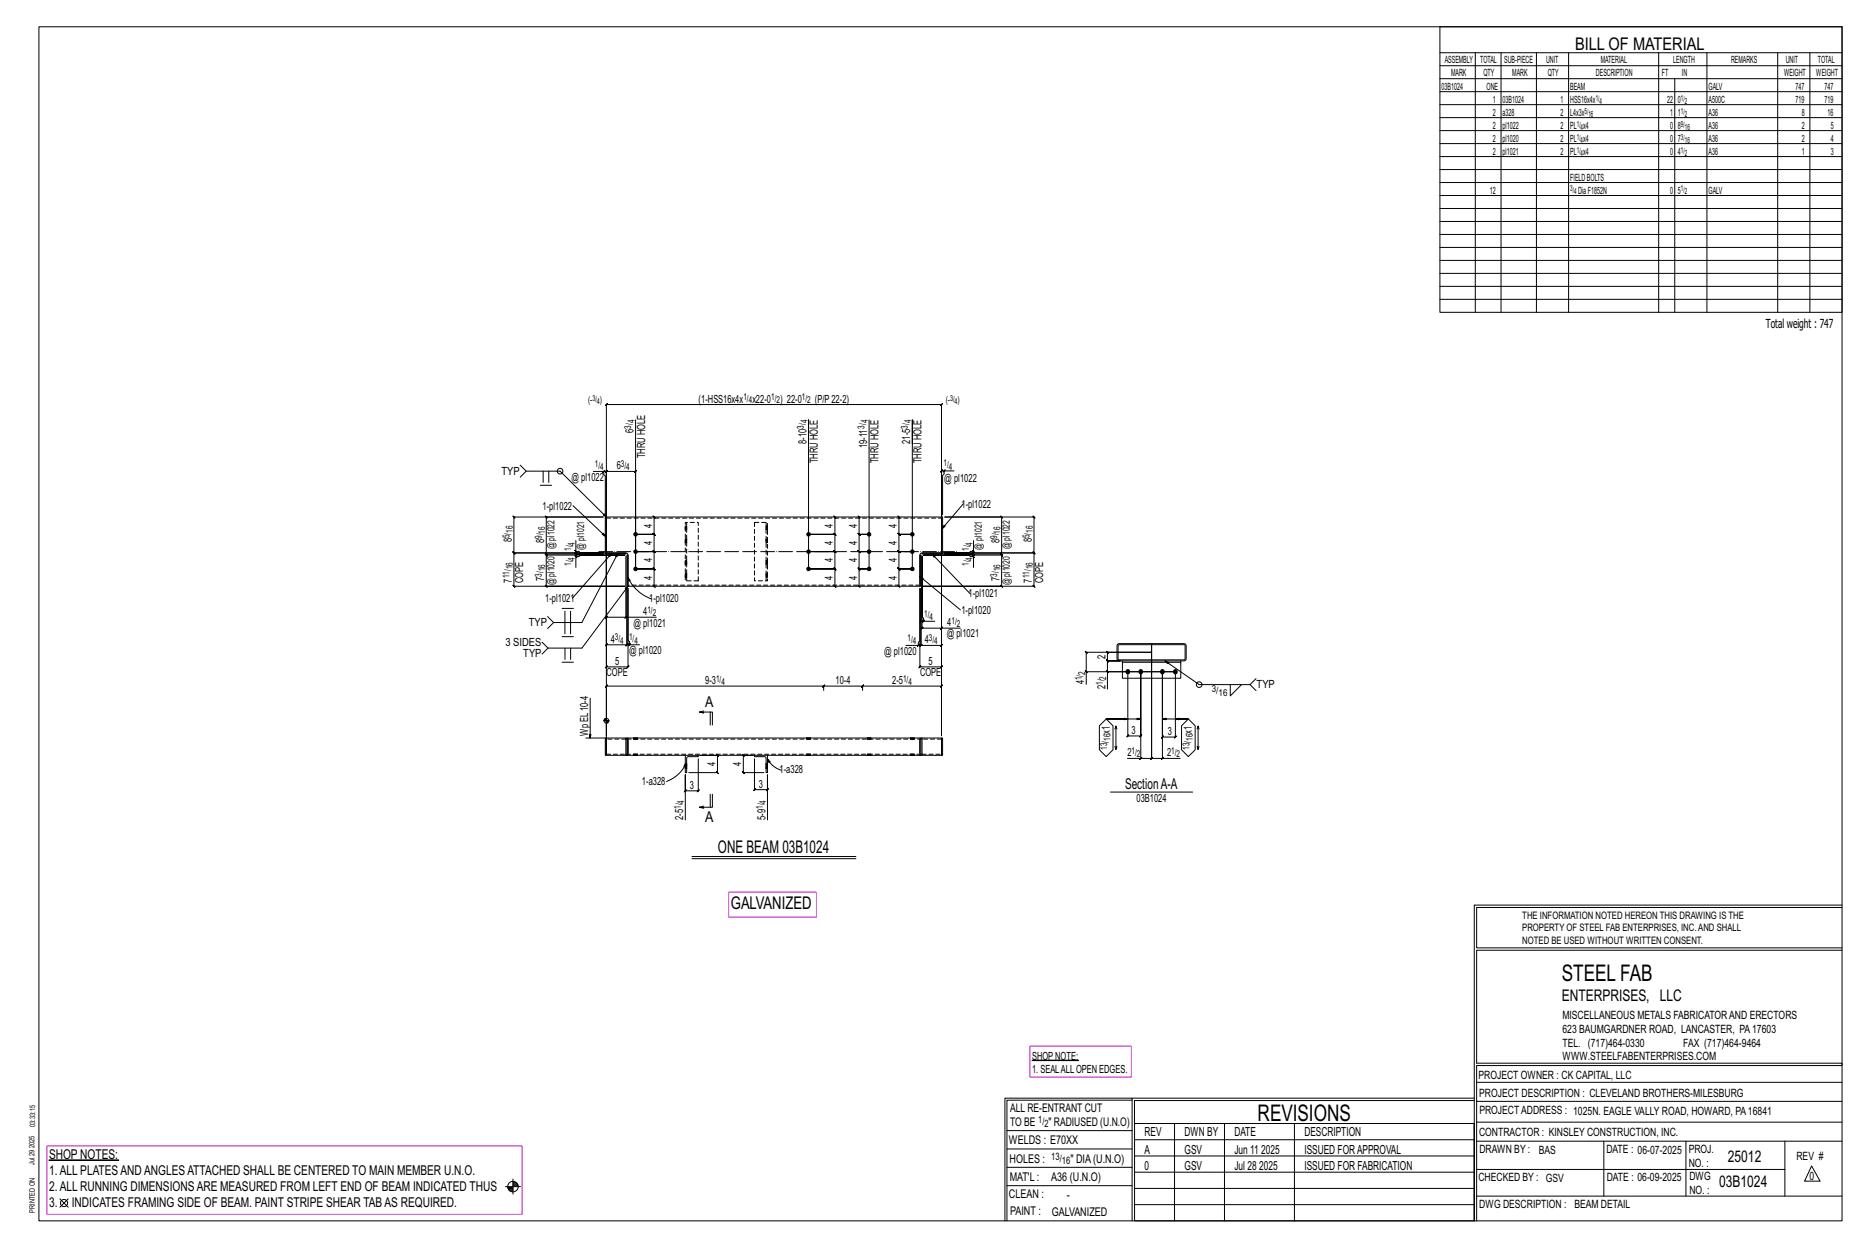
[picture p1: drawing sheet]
<svg xmlns="http://www.w3.org/2000/svg" width="914mm" height="610mm" viewBox="0 0 914 610" stroke-linecap="round" stroke-linejoin="round" font-family="sans-serif">
<g fill="#000" stroke="#000" stroke-width=".49">
<path d="M505 519h23zM24 568h34z"/>
<circle cx="311" cy="261" r=".9"/>
<circle cx="311" cy="278" r=".9"/>
<circle cx="311" cy="270" r=".9"/>
<circle cx="396" cy="270" r=".9"/>
<circle cx="396" cy="261" r=".9"/>
<circle cx="396" cy="278" r=".9"/>
<circle cx="425" cy="270" r=".9"/>
<circle cx="425" cy="278" r=".9"/>
<circle cx="425" cy="261" r=".9"/>
<circle cx="447" cy="261" r=".9"/>
<circle cx="447" cy="278" r=".9"/>
<circle cx="447" cy="270" r=".9"/>
<circle cx="552" cy="329" r="1"/>
<circle cx="558" cy="329" r="1"/>
<circle cx="569" cy="329" r="1"/>
<circle cx="575" cy="329" r="1"/>
</g>
<g fill="none" stroke="#000" stroke-width=".49">
<path d="M19 13h883v584h-883zM705 13h197v140h-197zM705 26h197M705 32h197M705 39h197M722 26v127M735 26v127M752 26v127M768 26v127M812 26v127M820 39v114M836 26v127"/>
<path d="M870 26v127M886 26v127M705 45h197M705 51h197M705 58h197M705 64h197M705 70h197M705 77h197M705 83h197M705 89h197M705 96h197M705 102h197"/>
<path d="M705 108h197M705 115h197M705 121h197M705 127h197M705 134h197M705 140h197M705 146h197M311 205v73v-47l1-1-1 1h-14v-1l-1 1h1v21v-21v-1l-1 1h1h-1M396 217v-12v73M425 205v73M447 217v-12v73M255 228l3 3h16l23 22-2-1 1-1 1 2h164v18v-18"/>
<path d="M258 231l-3 2M264 237h6M266 231v5M269 231v5M290 231h6v1v1v19M296 231h-1l1-1zM462 230h-1l-1 1 1-1v22M463 230l-1 1zM467 230h-5v2l-1 1v19M280 247l16 15M296 253h1v18h-1zM297 254v17h9h1v15"/>
<path d="M320 253v-1l1 1h-1v8l1 1-1-1h-9h9l1 1-1-1v9v-1l1 1h-1h-9h9v-1l1 1h-1v8l1 1-1-1h-9h9l1 1-1-1v9M409 253l-1-1 1 1v8h-1l1 1v-1h-13h13h-1l1 1v-1v9l-1-1 1 1h-13h13l-1-1 1 1v8h-1l1 1v-1h-13h13h-1l1 1v-1v9M421 253l-1-1 1 1v8h-1l1 1v-1h4h-4h-1l1 1v-1v9l-1-1 1 1h4h-4l-1-1 1 1v8h-1l1 1v-1h4h-4h-1l1 1v-1v9M440 253v-1l1 1h-1v8l1 1-1-1h7h-7l1 1-1-1v9v-1l1 1h-1h7h-7v-1l1 1h-1v8l1 1-1-1h7h-7l1 1-1-1v9M461 254v17h-10h-1v15M472 246l-11 13M281 269l1 1zM281 272l1 1zM282 264v6h1l1 1h12h-44l-1-1 1 1v-18l-1-1 1 1h43h-28v-1l1 1h-1v18l1 1-1-1h28h-13v1l-1-1h1v-1M286 271h-4h-1l1 1v-1v1M296 271h-44l-1-1 1 1v16l-1-1 1 1h54h-39h1l-1-1v1v-15h1l-1-1v1h39h-22h-1h-1v6M297 271h9h-9z"/>
<path d="M297 272v43l-1 1 1-1h10l-1 1 1-1v-27v27l-1 1 1-1h1M299 271l-19 22M302 271l-17 34h-14l-3-3M306 272v30h15M450 272h1v15h-1zM451 271h10h-10zM456 271l19 20M461 272v54l-1 1 1-1h-11h1l-1 1v-1v-38v26v2h-7M462 271h44v-1l1 1h-1v16v-1l1 1h-1h-54h38h1l-1-1v1v-15h1l-1-1v1h-38h22h1h2v6M471 271h6h-1l1 1v-1v1M476 269l1 1zM476 272l1 1z"/>
<path d="M477 264v6h-2l-1 1h-12h44h1l-1-1v1v-18h1l-1-1v1h-44h28v-1l1 1h-1v18l1 1-1-1h-28h15v1l-1-1h1v-1M275 298h6M277 299v11M279 299v11M307 283l2 1h-1zM307 283a21 21 0 0 0 12 10M320 286l1 1zM408 286l1 1zM420 286l1 1zM440 286l1 1zM450 287h-143v-15v15l-1 1h1v-1l-22 30h-17l-3-3M450 282l20 16"/>
<path d="M451 288v28h-1l1-1v1h10h-1l1-1v1v-44v35h9M451 288v28v-1l-1 1h1h-1M451 288v16h-1l1-1v1h1M268 317l-3 3M271 305l-3 3M275 311h6M277 317v6M279 317v6M306 302l1-1zM306 302h-9v-1l-1 1h1v-30v54l-1 1 1-1h10v1l1-1h-1v-38v25l1 1v1h5M308 316l1-1zM450 316v-1l-1 1z"/>
<path d="M452 304l1-1-1 1zM458 304h-6v-2h-1v-30v35v1l1-1h-1h10M461 307l-1 1zM547 315h33l1 1v7h-1h-33v-1zM547 316l33-1v7l-32 1zM275 324h6M403 338l1-3-1 1h-106v-1l-1 1h1v27M403 336h19l1-1-1 3M404 335l-1 1zM422 336h39h-1l1-1v3M423 335l-1 1zM531 328l1 1z"/>
<path d="M532 329v-10v1l-1-1h1h32h-22l1 1-1-1v4l1 1-1-1h6h-6l1 1-1-1v6M542 328l1 1zM549 323v1h29v-1M549 324v8h29v-8M552 329v31v1l1-1h-1h6v1l1-1h-1v-31v42h-6M570 323l17 12h25l3-3M575 329v32l1-1-1 1h-6l1-1-1 1v-32v42h9M575 329h-33v8M575 329h-43v6M602 335v5l6-5M612 335l3 3M289 342v19"/>
<path d="M295 353h3M296 352v1M297 351v2M297 351v9v-162h-1l1-1v1h164h-1l1-1v1v162M297 353v1M298 353h.1M344 349l-2-1h7v7M344 348h-2M348 348v7M538 355l3-3 4 3v12l-4 3-3-3zM546 357v-2l1 2M546 355v12l1-2"/>
<path d="M552 352h-11h17M569 352h13h-7M582 352l3 3v12l-3 3-4-3v-12zM586 357v-2l1 2M586 355v12v-2M287 361h10M296 361h1v9h-1zM297 361h9v9h-9zM306 370h1v-9v9M306 361h1M306 362h1M306 369h1"/>
<path d="M307 362v6M307 370h143M307 361h143M310 361h.1M310 362h.1M310 369h.1M310 370h.1M312 361h.1M312 362h.1M312 369h.1M312 370h.1M335 376h.1"/>
<path d="M335 374h.1M335 370v8h1v-8h6M336 373l-1 2zM336 373a17 17 0 0 1-10 9M336 376h.1M336 374h.1M342 371v16v-1l-1 1h1h-7l1-1-1 1v-8v22M343 370h8v-1l1 1h-1v8l1 1-1-1h-14M368 370h-4l-1-1 1 1v8h-1l1 1v-1h10M369 370h6v8h1v-8M369 371v15v1l1-1h-1h7l-1 1 1-1v-7v22M375 376h.1"/>
<path d="M375 374h.1M376 376h.1M376 374h.1M376 371l1 2h-1zM376 371a11 11 0 0 0 6 6M395 361h.1M395 362h.1M395 369h.1M395 370h.1M397 361h.1M397 362h.1M397 369h.1"/>
<path d="M397 370h.1M425 361h.1M425 362h.1M425 369h.1M425 370h.1M426 361h.1M426 362h.1M426 369h.1M426 370h.1M446 361h.1M446 362h.1M446 369h.1"/>
<path d="M446 370h.1M447 361h.1M447 362h.1M447 369h.1M447 370h.1M450 362v6M451 362h.1M451 369h.1M451 361v9M451 361h-1v9M451 361v9h-1M451 361h10v9h-10"/>
<path d="M461 361v9zM546 365v2M558 371v1l1-1zM558 371h6l-1 1 1-1v-56v56l-1 1 1-1h5M569 372l1-1zM587 365l-1 2M344 394l-2 1M348 389v6M349 389v6h-7h2M544 388h40M339 419h80M339 420h80"/>
<path d="M722 443v154M722 443h180M902 444h-179v20h179M902 465h-179v55h179v1h-179v76M554 538h-61v59M554 537h168M722 538h-167v13M723 539h179M723 530h179M493 553h61M555 550h167v47h-167zM555 558h167"/>
<path d="M575 550v47M599 550v47M634 550v47M723 549h179M723 558h179M785 558v27M825 558v27M874 558v27M251 577v7M251 579h2M251 580h3M251 578h2"/>
<path d="M493 571h61M493 562h61M555 573h167M555 566h167M723 572h151M887 570l4 8h-8zM29 587l4 4M33 587l-4 4M247 581h8M249 581h2M249 582h2M250 583h1"/>
<path d="M492 597v-60h62v60M493 580h61M555 589h167M555 581h167M723 585h179"/>
<circle cx="274" cy="231" r="1.4"/>
<circle cx="587" cy="335" r="1.4"/>
<circle cx="297" cy="353" r="1.2"/>
<circle cx="31" cy="589" r="1.8"/>
<circle cx="251" cy="581" r="2.6"/>
</g>
<path d="M357 436h43v13h-43zM504 512h50v15h-50zM23 561h233v33h-233z" fill="none" stroke="#f0f" stroke-width=".5"/>
<g fill="none" stroke="#000" stroke-width=".49" stroke-dasharray="2 1.4">
<path d="M297 253h164M335 259h1zM335 259h.1M335 259h1M335 258h1M335 257h1M335 256h7v28h-7zM336 259l-1-1 1 1M369 256h7v28h-7zM375 257h1zM375 258h1h-1M375 256v28"/>
<path d="M376 257v1M376 258l-1-1M376 258h-1M376 259h-1M335 276h1zM335 276h.1M335 276h1M335 275h1M335 274h1M335 265h1zM335 265h.1M335 265h1"/>
<path d="M335 264h1M336 276l-1-1 1 1M336 265h-1h1M375 264h1zM375 264l1 1-1-1M375 274h1zM375 275h1h-1M376 264h.1M376 264h-1M376 265h-1M376 274v1M376 275l-1-1"/>
<path d="M376 275h-1M376 276h-1M335 282h1zM335 282h.1M335 282h1M335 281h1M336 284v-28M336 282h-1h1M375 281h1zM375 281l1 1-1-1M376 281h.1M376 281h-1"/>
<path d="M376 282h-1M450 286h-143M297 369h9M306 362h-9M307 362h144M310 369h.1M310 369v1M310 361v1M310 361h.1M310 370h.1M311 370v-1M311 361l-1 1"/>
<path d="M311 369v1zM311 370l1-1M311 369h.1M311 361v1zM311 361v1M311 362h.1M312 370v-1M312 361v1M312 361h.1M312 370h.1M312 362h.1M312 362v-1"/>
<path d="M335 375h1M335 374h1M335 374h.1M335 376h.1M335 376h1M335 375l1 1M336 374h-1M336 374h.1M336 375h-1h1M375 376h.1M375 375h1l-1-1M375 376h1"/>
<path d="M376 374h-1M376 375h-1M376 376h-1M376 376h.1M376 374h.1M376 375l-1-1M395 369h.1M395 369v1M395 361v1M395 361h.1M395 370h.1M395 370v-1"/>
<path d="M395 369l1 1zM396 370v-1M396 369h.1M396 361v1zM396 361l-1 1M396 362h-1M396 370l1-1M396 361v1M397 361h.1M397 370v-1M397 370h.1M397 362h.1"/>
<path d="M397 362v-1M425 369h.1M425 369v1M425 361v1M425 361h.1M425 370h.1M425 370v-1M425 369v1zM425 370l1-1M425 369h1M425 361l1 1zM425 362h.1"/>
<path d="M426 370v-1M426 361v1M426 361h.1M426 370h.1M426 362h.1M426 362v-1M446 369h.1M446 369v1M446 361v1M446 361h.1M446 370h.1M446 370v-1"/>
<path d="M446 369l1 1zM447 370v-1M447 369h.1M447 361v1zM447 361l-1 1M447 362h-1M447 361v1M447 361h.1M447 370h.1M447 362h.1M447 362v-1M451 369h-144"/>
<path d="M451 369h10M461 362h-10"/>
</g>
<path d="M293 270h176" fill="none" stroke="#000" stroke-width=".49" stroke-dasharray="6.8 1 0 1"/>
<g font-size="11.2">
<text x="764" y="480">STEEL FAB</text>
<text x="616" y="548">REVISIONS</text>
</g>
<g font-size="8.6">
<text x="771" y="24">BILL OF MATERIAL</text>
<text x="351" y="417">ONE BEAM 03B1024</text>
<text x="358" y="445">GALVANIZED</text>
</g>
<g font-size="7.9">
<text x="765" y="490">ENTERPRISES, LLC</text>
<text x="846" y="569">25012</text>
<text x="842" y="581">03B1024</text>
</g>
<g font-size="7.3">
<text x="345" y="346">A</text>
<text x="551" y="386">SectionA-A</text>
<text x="345" y="402">A</text>
</g>
<g font-size="6.6">
<text x="24" y="567">SHOP NOTES:</text>
<text x="24" y="575">1.ALL PLATESANDANGLESATTACHED SHALL BE CENTERED TO MAIN MEMBER U.N.O.</text>
<text x="24" y="583">2.ALL RUNNING DIMENSIONSARE MEASURED FROM LEFT END OF BEAM INDICATED THUS</text>
<text x="24" y="591">3.</text>
<text x="35" y="591">INDICATES FRAMING SIDE OF BEAM. PAINT STRIPE SHEAR TABAS REQUIRED.</text>
</g>
<g font-size="6.1">
<text x="864" y="161">Total weight : 747</text>
<text x="560" y="556">REV</text>
<text x="580" y="556">DWN BY</text>
<text x="604" y="556">DATE</text>
<text x="639" y="556">DESCRIPTION</text>
<text x="560" y="564">A</text>
<text x="580" y="564">GSV</text>
<text x="604" y="564">Jun 11</text>
<text x="617" y="564">2025</text>
<text x="639" y="564">ISSUED FORAPPROVAL</text>
<text x="560" y="572">0</text>
<text x="580" y="572">GSV</text>
<text x="604" y="572">Jul 28</text>
<text x="616" y="572">2025</text>
<text x="639" y="572">ISSUED FOR FABRICATION</text>
</g>
<g font-size="5.9">
<text x="494" y="560">WELDS : E70XX</text>
<text x="494" y="569">HOLES :</text>
<text x="524" y="569">&quot; DIA(U.N.O)</text>
<text x="494" y="578">MAT'L :</text>
<text x="515" y="578">A36 (U.N.O)</text>
<text x="494" y="586">CLEAN :</text>
<text x="522" y="586">-</text>
<text x="495" y="595">PAINT :</text>
<text x="515" y="595">GALVANIZED</text>
</g>
<g font-size="5.8">
<text x="494" y="544">ALL RE-ENTRANT CUT</text>
<text x="494" y="551">TO BE</text>
<text x="513" y="551">&quot; RADIUSED (U.N.O)</text>
</g>
<g font-size="5.6">
<text x="765" y="499">MISCELLANEOUS METALS FABRICATORAND ERECTORS</text>
<text x="765" y="505">623 BAUMGARDNER ROAD, LANCASTER, PA17603</text>
<text x="765" y="512">TEL. (717)464-0330</text>
<text x="824" y="512">FAX (717)464-9464</text>
<text x="765" y="519">WWW.STEELFABENTERPRISES.COM</text>
<text x="724" y="528">PROJECT OWNER : CK CAPITAL, LLC</text>
<text x="724" y="537">PROJECT DESCRIPTION : CLEVELAND BROTHERS-MILESBURG</text>
<text x="724" y="545">PROJECTADDRESS : 1025N. EAGLE VALLY ROAD, HOWARD, PA16841</text>
<text x="724" y="556">CONTRACTOR : KINSLEY CONSTRUCTION, INC.</text>
<text x="724" y="564">DRAWN BY :</text>
<text x="753" y="564">BAS</text>
<text x="786" y="564">DATE : 06-07-2025</text>
<text x="827" y="564">PROJ.</text>
<text x="879" y="568">REV #</text>
<text x="827" y="571">NO. :</text>
<text x="724" y="578">CHECKED BY : GSV</text>
<text x="787" y="578">DATE : 06-09-2025</text>
<text x="827" y="578">DWG</text>
<text x="886" y="578">0</text>
<text x="827" y="584">NO. :</text>
<text x="724" y="591">DWG DESCRIPTION : BEAM DETAIL</text>
</g>
<g font-size="5.5">
<text x="342" y="197">(1-HSS16x4x</text>
<text x="368" y="197">x22-0</text>
<text x="382" y="197">) 22-0</text>
<text x="399" y="197">(P/P22-2)</text>
<text x="310" y="212" transform="rotate(-90 310 212)">6</text>
<text x="395" y="217" transform="rotate(-90 395 217)">8-10</text>
<text x="424" y="219" transform="rotate(-90 424 219)">19-11</text>
<text x="446" y="217" transform="rotate(-90 446 217)">21-5</text>
<text x="316" y="224" transform="rotate(-90 316 224)">THRU HOLE</text>
<text x="400" y="227" transform="rotate(-90 400 227)">THRU HOLE</text>
<text x="430" y="227" transform="rotate(-90 430 227)">THRU HOLE</text>
<text x="451" y="227" transform="rotate(-90 451 227)">THRU HOLE</text>
<text x="245" y="232">TYP</text>
<text x="302" y="230">6</text>
<text x="280" y="235">@ pl1022</text>
<text x="462" y="236">@ pl1022</text>
<text x="266" y="249">1-pl1022</text>
<text x="471" y="248">1-pl1022</text>
<text x="319" y="258" transform="rotate(-90 319 258)">4</text>
<text x="408" y="258" transform="rotate(-90 408 258)">4</text>
<text x="420" y="258" transform="rotate(-90 420 258)">4</text>
<text x="439" y="258" transform="rotate(-90 439 258)">4</text>
<text x="251" y="265" transform="rotate(-90 251 265)">8</text>
<text x="266" y="266" transform="rotate(-90 266 266)">8</text>
<text x="319" y="267" transform="rotate(-90 319 267)">4</text>
<text x="408" y="267" transform="rotate(-90 408 267)">4</text>
<text x="420" y="267" transform="rotate(-90 420 267)">4</text>
<text x="439" y="267" transform="rotate(-90 439 267)">4</text>
<text x="489" y="266" transform="rotate(-90 489 266)">8</text>
<text x="505" y="265" transform="rotate(-90 505 265)">8</text>
<text x="319" y="275" transform="rotate(-90 319 275)">4</text>
<text x="408" y="275" transform="rotate(-90 408 275)">4</text>
<text x="420" y="275" transform="rotate(-90 420 275)">4</text>
<text x="439" y="275" transform="rotate(-90 439 275)">4</text>
<text x="251" y="285" transform="rotate(-90 251 285)">7</text>
<text x="256" y="285" transform="rotate(-90 256 285)">COPE</text>
<text x="266" y="284" transform="rotate(-90 266 284)">7</text>
<text x="319" y="284" transform="rotate(-90 319 284)">4</text>
<text x="408" y="284" transform="rotate(-90 408 284)">4</text>
<text x="420" y="284" transform="rotate(-90 420 284)">4</text>
<text x="439" y="284" transform="rotate(-90 439 284)">4</text>
<text x="489" y="284" transform="rotate(-90 489 284)">7</text>
<text x="505" y="285" transform="rotate(-90 505 285)">7</text>
<text x="511" y="285" transform="rotate(-90 511 285)">COPE</text>
<text x="474" y="292">1-pl1021</text>
<text x="267" y="295">1-pl1021</text>
<text x="318" y="295">1-pl1020</text>
<text x="315" y="301">4</text>
<text x="471" y="300">1-pl1020</text>
<text x="259" y="306">TYP</text>
<text x="310" y="307">@ pl1021</text>
<text x="463" y="312">@ pl1021</text>
<text x="464" y="306">4</text>
<text x="247" y="316">3 SIDES</text>
<text x="299" y="314">4</text>
<text x="453" y="315">4</text>
<text x="256" y="322">TYP</text>
<text x="308" y="320">@ pl1020</text>
<text x="433" y="320">@ pl1020</text>
<text x="541" y="322" transform="rotate(-90 541 322)">2</text>
<text x="301" y="325">5</text>
<text x="455" y="325">5</text>
<text x="297" y="331">COPE</text>
<text x="345" y="335">9-3</text>
<text x="409" y="335">10-4</text>
<text x="437" y="335">2-5</text>
<text x="450" y="331">COPE</text>
<text x="531" y="335" transform="rotate(-90 531 335)">4</text>
<text x="541" y="337" transform="rotate(-90 541 337)">2</text>
<text x="615" y="337">TYP</text>
<text x="543" y="359" transform="rotate(-90 543 359)">x1</text>
<text x="554" y="359">3</text>
<text x="572" y="360">3</text>
<text x="583" y="359" transform="rotate(-90 583 359)">x1</text>
<text x="288" y="360" transform="rotate(-90 288 360)">Wp EL10-4</text>
<text x="552" y="370">2</text>
<text x="571" y="370">2</text>
<text x="350" y="375" transform="rotate(-90 350 375)">4</text>
<text x="363" y="375" transform="rotate(-90 363 375)">4</text>
<text x="382" y="378">1-a328</text>
<text x="314" y="384">1-a328</text>
<text x="338" y="386">3</text>
<text x="371" y="385">3</text>
<text x="556" y="392">03B1024</text>
<text x="334" y="401" transform="rotate(-90 334 401)">2-5</text>
<text x="375" y="401" transform="rotate(-90 375 401)">5-9</text>
<text x="505" y="518">SHOPNOTE:</text>
<text x="505" y="525">1. SEALALLOPEN EDGES.</text>
</g>
<g font-size="5">
<text x="745" y="450">THE INFORMATION NOTED HEREON THIS DRAWING IS THE</text>
<text x="745" y="456">PROPERTY OF STEEL FAB ENTERPRISES, INC.AND SHALL</text>
<text x="745" y="462">NOTED BE USED WITHOUT WRITTEN CONSENT.</text>
<text x="508" y="550">1/</text>
<text x="511" y="551">2</text>
<text x="515" y="568">13/</text>
<text x="520" y="570">16</text>
</g>
<g font-size="4.9">
<text x="707" y="31">ASSEMBLY</text>
<text x="725" y="31">TOTAL</text>
<text x="736" y="31">SUB-PIECE</text>
<text x="757" y="31">UNIT</text>
<text x="784" y="31">MATERIAL</text>
<text x="819" y="31">LENGTH</text>
<text x="847" y="31">REMARKS</text>
<text x="874" y="31">UNIT</text>
<text x="890" y="31">TOTAL</text>
<text x="710" y="37">MARK</text>
<text x="726" y="37">QTY</text>
<text x="740" y="37">MARK</text>
<text x="758" y="37">QTY</text>
<text x="781" y="37">DESCRIPTION</text>
<text x="814" y="37">FT</text>
<text x="823" y="37">IN</text>
<text x="873" y="37">WEIGHT</text>
<text x="889" y="37">WEIGHT</text>
<text x="706" y="44">03B1024</text>
<text x="728" y="44">ONE</text>
<text x="769" y="44">BEAM</text>
<text x="836" y="44">GALV</text>
<text x="879" y="44">747</text>
<text x="893" y="44">747</text>
<text x="731" y="50">1</text>
<text x="736" y="50">03B1024</text>
<text x="764" y="50">1</text>
<text x="769" y="50">HSS16x4x</text>
<text x="816" y="50">22</text>
<text x="821" y="50">0</text>
<text x="836" y="50">A500C</text>
<text x="879" y="50">719</text>
<text x="893" y="50">719</text>
<text x="731" y="57">2</text>
<text x="736" y="57">a328</text>
<text x="764" y="57">2</text>
<text x="769" y="57">L4x3x</text>
<text x="818" y="57">1</text>
<text x="821" y="57">1</text>
<text x="836" y="57">A36</text>
<text x="882" y="57">8</text>
<text x="895" y="57">16</text>
<text x="731" y="63">2</text>
<text x="736" y="63">pl1022</text>
<text x="764" y="63">2</text>
<text x="769" y="63">PL x4</text>
<text x="818" y="63">0</text>
<text x="821" y="63">8</text>
<text x="836" y="63">A36</text>
<text x="882" y="63">2</text>
<text x="896" y="63">5</text>
<text x="731" y="69">2</text>
<text x="736" y="69">pl1020</text>
<text x="764" y="69">2</text>
<text x="769" y="69">PL x4</text>
<text x="818" y="69">0</text>
<text x="821" y="69">7</text>
<text x="836" y="69">A36</text>
<text x="882" y="69">2</text>
<text x="896" y="69">4</text>
<text x="731" y="76">2</text>
<text x="736" y="76">pl1021</text>
<text x="764" y="76">2</text>
<text x="769" y="76">PL x4</text>
<text x="818" y="76">0</text>
<text x="821" y="76">4</text>
<text x="836" y="76">A36</text>
<text x="882" y="76">1</text>
<text x="896" y="76">3</text>
<text x="769" y="88">FIELDBOLTS</text>
<text x="729" y="95">12</text>
<text x="772" y="95">DiaF1852N</text>
<text x="818" y="95">0</text>
<text x="821" y="95">5</text>
<text x="836" y="95">GALV</text>
<text x="271" y="269" transform="rotate(-90 271 269)">@ pl1022</text>
<text x="286" y="269" transform="rotate(-90 286 269)">@ pl1021</text>
<text x="481" y="269" transform="rotate(-90 481 269)">@ pl1021</text>
<text x="494" y="269" transform="rotate(-90 494 269)">@ pl1022</text>
<text x="271" y="286" transform="rotate(-90 271 286)">@ pl1020</text>
<text x="494" y="286" transform="rotate(-90 494 286)">@ pl1020</text>
</g>
<g font-size="4.7">
<text x="288" y="197">(-</text>
<text x="294" y="197">)</text>
<text x="364" y="196">1/</text>
<text x="367" y="197">4</text>
<text x="377" y="196">1/</text>
<text x="380" y="197">2</text>
<text x="393" y="196">1/</text>
<text x="395" y="197">2</text>
<text x="463" y="197">(-</text>
<text x="469" y="197">)</text>
<text x="309" y="210" transform="rotate(-90 309 210)">3/</text>
<text x="311" y="207" transform="rotate(-90 311 207)">4</text>
<text x="394" y="210" transform="rotate(-90 394 210)">3/</text>
<text x="395" y="207" transform="rotate(-90 395 207)">4</text>
<text x="423" y="210" transform="rotate(-90 423 210)">3/</text>
<text x="425" y="207" transform="rotate(-90 425 207)">4</text>
<text x="444" y="210" transform="rotate(-90 444 210)">3/</text>
<text x="446" y="207" transform="rotate(-90 446 207)">4</text>
<text x="291" y="228">1/</text>
<text x="294" y="230">4</text>
<text x="304" y="228">3/</text>
<text x="307" y="230">4</text>
<text x="462" y="228">1/</text>
<text x="464" y="230">4</text>
<text x="249" y="263" transform="rotate(-90 249 263)">5/</text>
<text x="251" y="261" transform="rotate(-90 251 261)">16</text>
<text x="265" y="264" transform="rotate(-90 265 264)">9/</text>
<text x="267" y="261" transform="rotate(-90 267 261)">16</text>
<text x="488" y="264" transform="rotate(-90 488 264)">9/</text>
<text x="490" y="261" transform="rotate(-90 490 261)">16</text>
<text x="504" y="263" transform="rotate(-90 504 263)">5/</text>
<text x="506" y="261" transform="rotate(-90 506 261)">16</text>
<text x="280" y="270" transform="rotate(-90 280 270)">1/</text>
<text x="281" y="267" transform="rotate(-90 281 267)">4</text>
<text x="474" y="270" transform="rotate(-90 474 270)">1/</text>
<text x="476" y="267" transform="rotate(-90 476 267)">4</text>
<text x="281" y="274" transform="rotate(-90 281 274)">4</text>
<text x="476" y="274" transform="rotate(-90 476 274)">4</text>
<text x="251" y="279" transform="rotate(-90 251 279)">16</text>
<text x="267" y="280" transform="rotate(-90 267 280)">16</text>
<text x="280" y="277" transform="rotate(-90 280 277)">1/</text>
<text x="474" y="277" transform="rotate(-90 474 277)">1/</text>
<text x="490" y="280" transform="rotate(-90 490 280)">16</text>
<text x="506" y="279" transform="rotate(-90 506 279)">16</text>
<text x="249" y="283" transform="rotate(-90 249 283)">11/</text>
<text x="265" y="282" transform="rotate(-90 265 282)">3/</text>
<text x="488" y="282" transform="rotate(-90 488 282)">3/</text>
<text x="504" y="283" transform="rotate(-90 504 283)">11/</text>
<text x="317" y="300">1/</text>
<text x="320" y="301">2</text>
<text x="452" y="302">1/</text>
<text x="455" y="303">4</text>
<text x="466" y="305">1/</text>
<text x="468" y="307">2</text>
<text x="301" y="313">3/</text>
<text x="304" y="315">4</text>
<text x="308" y="313">1/</text>
<text x="311" y="315">4</text>
<text x="444" y="314">1/</text>
<text x="447" y="315">4</text>
<text x="455" y="314">3/</text>
<text x="457" y="315">4</text>
<text x="351" y="333">1/</text>
<text x="353" y="335">4</text>
<text x="442" y="333">1/</text>
<text x="445" y="335">4</text>
<text x="529" y="333" transform="rotate(-90 529 333)">1/</text>
<text x="531" y="330" transform="rotate(-90 531 330)">2</text>
<text x="540" y="335" transform="rotate(-90 540 335)">1/</text>
<text x="542" y="332" transform="rotate(-90 542 332)">2</text>
<text x="593" y="339">3/</text>
<text x="596" y="340">16</text>
<text x="544" y="362" transform="rotate(-90 544 362)">16</text>
<text x="584" y="362" transform="rotate(-90 584 362)">16</text>
<text x="542" y="367" transform="rotate(-90 542 367)">13/</text>
<text x="554" y="369">1/</text>
<text x="557" y="370">2</text>
<text x="573" y="369">1/</text>
<text x="576" y="370">2</text>
<text x="582" y="367" transform="rotate(-90 582 367)">13/</text>
<text x="333" y="396" transform="rotate(-90 333 396)">1/</text>
<text x="335" y="393" transform="rotate(-90 335 393)">4</text>
<text x="373" y="396" transform="rotate(-90 373 396)">1/</text>
<text x="375" y="393" transform="rotate(-90 375 393)">4</text>
</g>
<g font-size="4.2">
<text x="781" y="49">1/</text>
<text x="783" y="51">4</text>
<text x="823" y="49">1/</text>
<text x="825" y="51">2</text>
<text x="776" y="56">5/</text>
<text x="778" y="57">16</text>
<text x="823" y="56">1/</text>
<text x="825" y="57">2</text>
<text x="772" y="62">1/</text>
<text x="774" y="63">4</text>
<text x="823" y="62">9/</text>
<text x="825" y="63">16</text>
<text x="772" y="68">1/</text>
<text x="774" y="70">4</text>
<text x="823" y="68">3/</text>
<text x="825" y="70">16</text>
<text x="772" y="75">1/</text>
<text x="774" y="76">4</text>
<text x="823" y="75">1/</text>
<text x="825" y="76">2</text>
<text x="769" y="94">3/</text>
<text x="770" y="95">4</text>
<text x="823" y="94">1/</text>
<text x="825" y="95">2</text>
</g>
<g font-size="4">
<text x="290" y="196">3/</text>
<text x="292" y="197">4</text>
<text x="465" y="196">3/</text>
<text x="467" y="197">4</text>
</g>
<g font-size="3.7">
<text x="17" y="551" transform="rotate(-90 17 551)">03:33:15</text>
<text x="17" y="562" transform="rotate(-90 17 562)">2025</text>
<text x="17" y="570" transform="rotate(-90 17 570)">Jul 29</text>
<text x="17" y="593" transform="rotate(-90 17 593)">PRINTED ON</text>
</g>
</svg>
